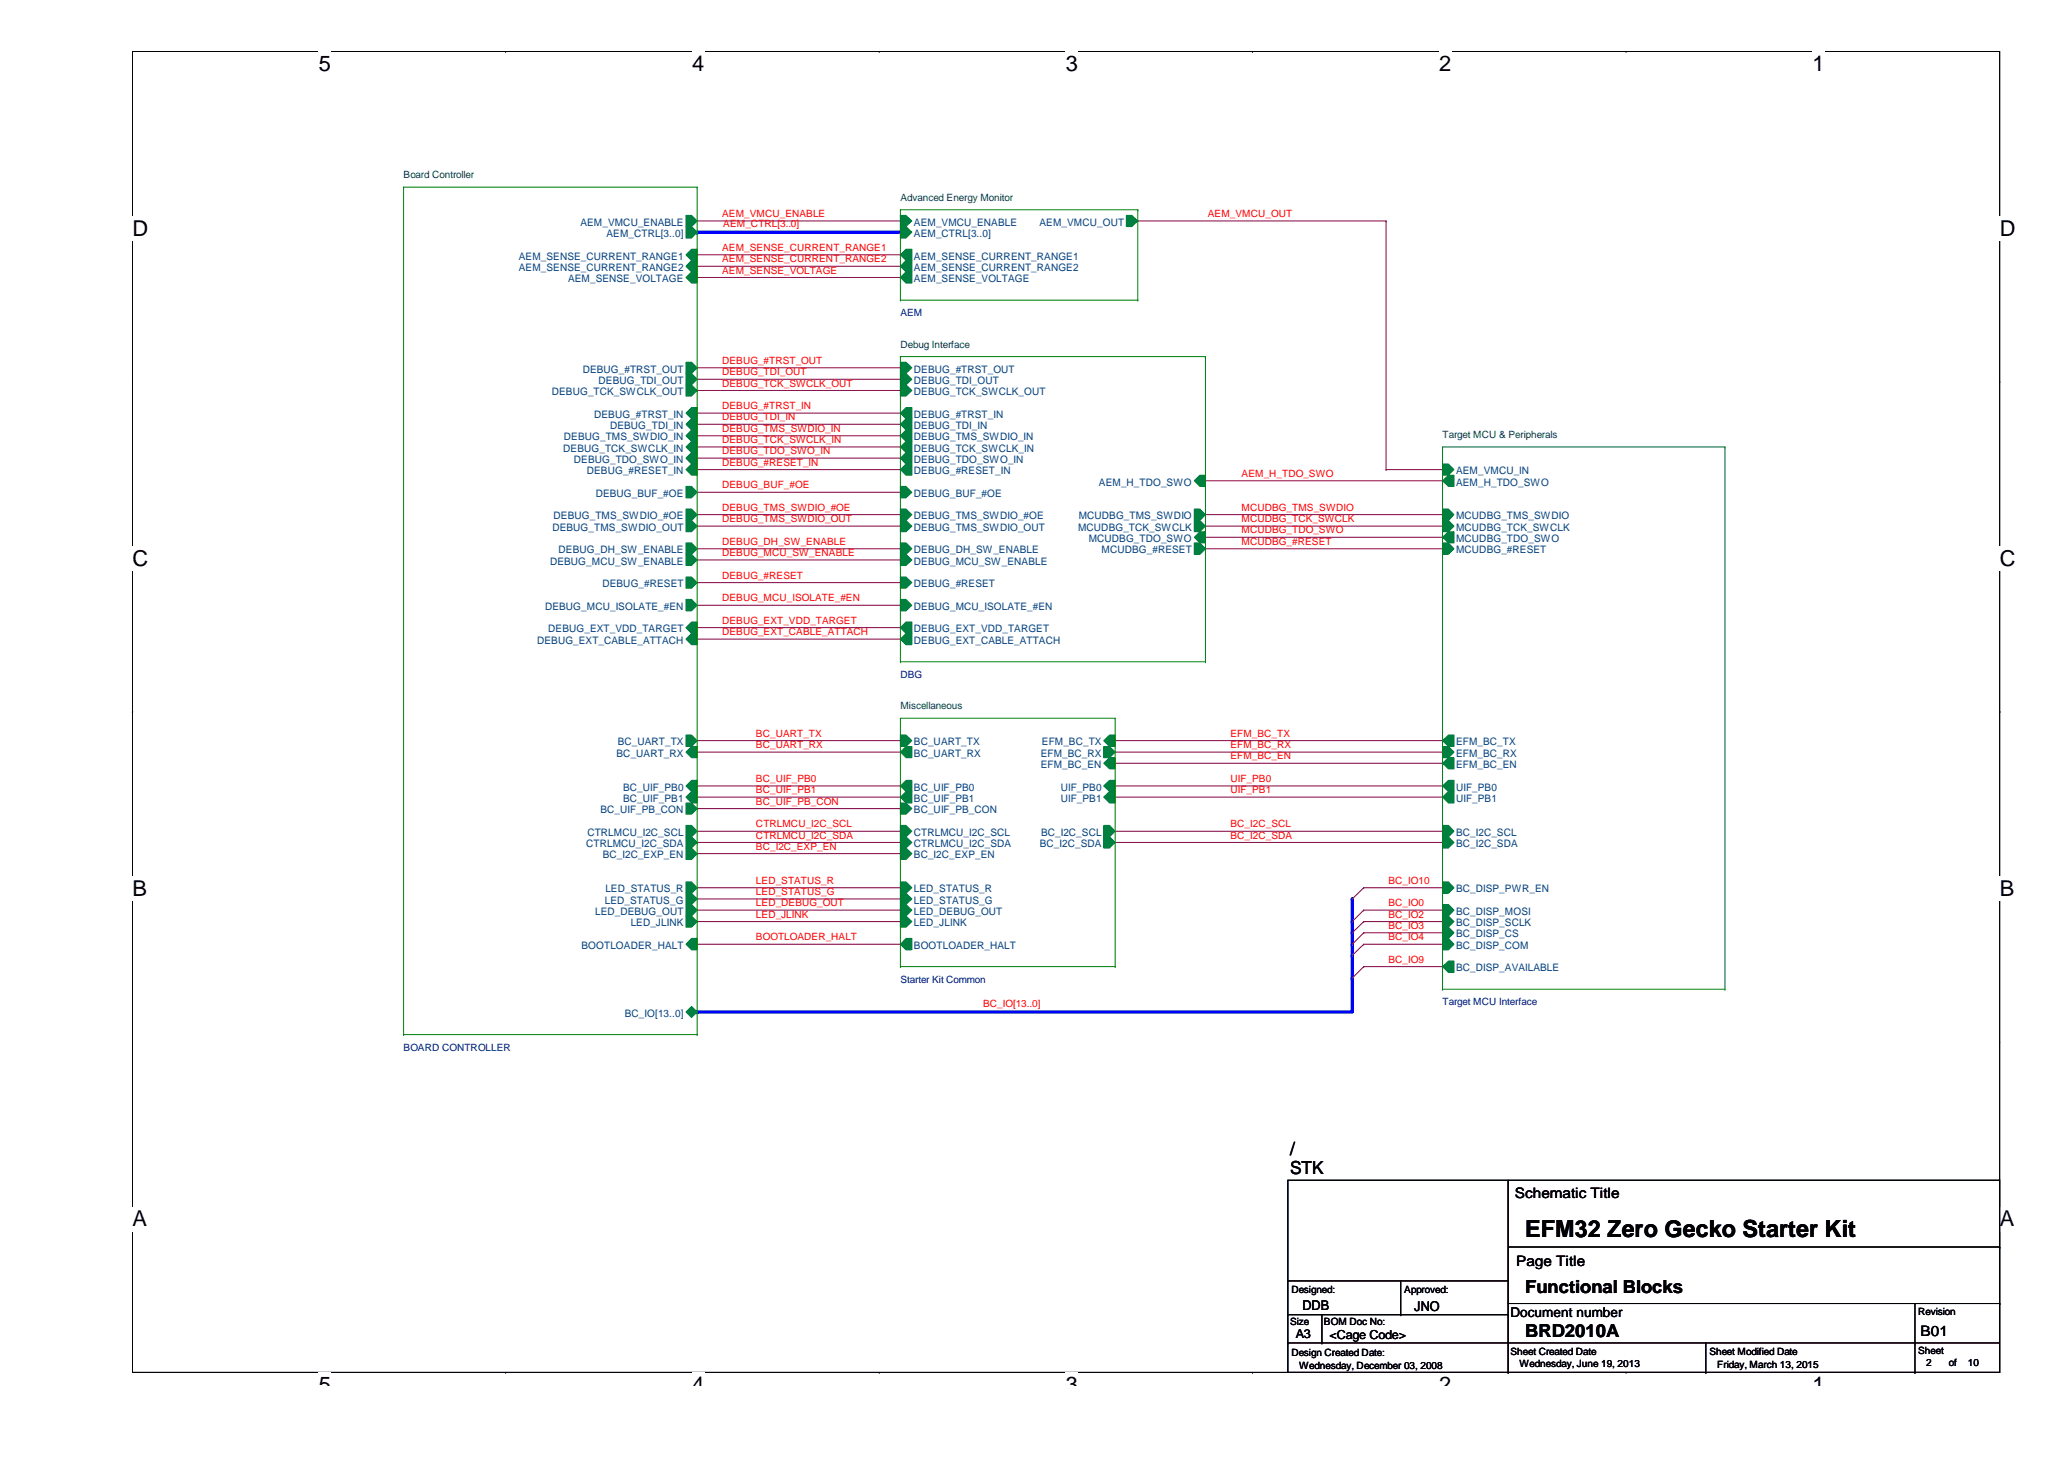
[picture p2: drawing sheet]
<svg xmlns="http://www.w3.org/2000/svg" width="297mm" height="210mm" viewBox="0 0 297 210" stroke-linecap="round" stroke-linejoin="round" font-family="sans-serif">
<path d="M19.1 7.4h268.7v190h-268.7z" fill="none" stroke="#000" stroke-width=".14"/>
<g fill="#fff">
<path d="M45.9 7.4h1.7v3.5h-1.7z"/>
<path d="M45.9 197.4h1.7v2h-1.7z"/>
</g>
<path d="M72.8 7.4h.1M72.8 197.4h.1" fill="none" stroke="#000" stroke-width=".14"/>
<g fill="#fff">
<path d="M99.6 7.4h1.7v3.5h-1.7z"/>
<path d="M99.6 197.4h1.7v2h-1.7z"/>
</g>
<path d="M126.5 7.4h.1M126.5 197.4h.1" fill="none" stroke="#000" stroke-width=".14"/>
<g fill="#fff">
<path d="M153.4 7.4h1.7v3.5h-1.7z"/>
<path d="M153.4 197.4h1.7v2h-1.7z"/>
</g>
<path d="M180.3 7.4h.1M180.3 197.4h.1" fill="none" stroke="#000" stroke-width=".14"/>
<g fill="#fff">
<path d="M207.1 7.4h1.7v3.5h-1.7z"/>
<path d="M207.1 197.4h1.7v2h-1.7z"/>
</g>
<path d="M234 7.4h.1M234 197.4h.1" fill="none" stroke="#000" stroke-width=".14"/>
<g fill="#fff">
<path d="M260.9 7.4h1.7v3.5h-1.7z"/>
<path d="M260.9 197.4h1.7v2h-1.7z"/>
<path d="M19.1 31.2h2.2v3.4h-2.2z"/>
<path d="M287.8 31.2h2.2v3.4h-2.2z"/>
<path d="M19.1 78.7h2.2v3.4h-2.2z"/>
<path d="M287.8 78.7h2.2v3.4h-2.2z"/>
</g>
<path d="M19.1 54.9h.1M287.8 54.9h.1" fill="none" stroke="#000" stroke-width=".14"/>
<g fill="#fff">
<path d="M19.1 126.2h2v3.4h-2z"/>
<path d="M287.8 126.2h2.1v3.4h-2.1z"/>
</g>
<path d="M19.1 102.4h.1M287.8 102.4h.1" fill="none" stroke="#000" stroke-width=".14"/>
<g fill="#fff">
<path d="M19.1 173.7h2v3.4h-2z"/>
<path d="M287.8 173.7h2.1v3.4h-2.1z"/>
</g>
<path d="M19.1 149.9h.1M287.8 149.9h.1" fill="none" stroke="#000" stroke-width=".14"/>
<path d="M100.3 36.7h.1M100.3 38.3h.1M100.3 39.9h.1M100.3 31.8h.1M100.3 36.7h29.3M100.3 38.3h29.3M100.3 39.9h29.3M100.3 31.8h29.3" fill="none" stroke="#800040" stroke-width=".14"/>
<path d="M100.3 33.4h29.3" fill="none" stroke="#00f" stroke-width=".47"/>
<circle cx="100.3" cy="33.4" r=".23" fill="#00f"/>
<g fill="none" stroke="#800040" stroke-width=".14">
<path d="M163.7 31.8h.1M163.7 31.8h35.8M199.5 31.8h.1M199.5 31.8v35.8M100.3 52.9h.1M100.3 54.6h.1M100.3 56.2h.1M100.3 59.4h.1M100.3 52.9h29.3M100.3 54.6h29.3M100.3 56.2h29.3M100.3 59.4h29.3"/>
<path d="M100.3 61h.1M100.3 62.7h.1M100.3 64.3h.1M100.3 65.9h.1M100.3 67.6h.1M100.3 70.8h.1M100.3 74h.1M100.3 75.7h.1M100.3 79h.1M100.3 61h29.3M100.3 62.7h29.3M100.3 64.3h29.3"/>
<path d="M100.3 65.9h29.3M100.3 67.6h29.3M100.3 70.8h29.3M100.3 74h29.3M100.3 75.7h29.3M100.3 79h29.3M173.5 69.2h.1M173.5 74h.1M173.5 75.7h.1M173.5 79h.1M173.5 77.3h.1M173.5 74h34.1"/>
<path d="M173.5 75.7h34.1M173.5 79h34.1M173.5 69.2h34.1M173.5 77.3h34.1M199.5 67.6h.1M199.5 67.6h8.1M100.3 80.6h.1M100.3 83.8h.1M100.3 87.1h.1M100.3 90.3h.1M100.3 91.9h.1M100.3 80.6h29.3"/>
<path d="M100.3 83.8h29.3M100.3 87.1h29.3M100.3 90.3h29.3M100.3 91.9h29.3"/>
</g>
<path d="M100.3 145.6h94.3" fill="none" stroke="#00f" stroke-width=".47"/>
<circle cx="100.3" cy="145.6" r=".23" fill="#00f"/>
<path d="M196.3 127.7h.1M196.3 130.9h.1M196.3 132.6h.1M196.3 134.2h.1M196.3 135.8h.1M196.3 139.1h.1M196.3 127.7h11.3M196.3 130.9h11.3M196.3 132.6h11.3M196.3 134.2h11.3M196.3 135.8h11.3M196.3 139.1h11.3" fill="none" stroke="#800040" stroke-width=".14"/>
<path d="M194.6 129.3v3.3" fill="none" stroke="#00f" stroke-width=".47"/>
<circle cx="194.6" cy="129.3" r=".23" fill="#00f"/>
<path d="M194.6 132.6v1.6" fill="none" stroke="#00f" stroke-width=".47"/>
<circle cx="194.6" cy="132.6" r=".23" fill="#00f"/>
<path d="M194.6 134.2v1.6" fill="none" stroke="#00f" stroke-width=".47"/>
<circle cx="194.6" cy="134.2" r=".23" fill="#00f"/>
<path d="M194.6 135.8v1.7" fill="none" stroke="#00f" stroke-width=".47"/>
<circle cx="194.6" cy="135.8" r=".23" fill="#00f"/>
<path d="M194.6 137.5v3.2" fill="none" stroke="#00f" stroke-width=".47"/>
<circle cx="194.6" cy="137.5" r=".23" fill="#00f"/>
<path d="M194.6 140.7v4.9" fill="none" stroke="#00f" stroke-width=".47"/>
<circle cx="194.6" cy="140.7" r=".23" fill="#00f"/>
<g fill="none" stroke="#800040" stroke-width=".14">
<path d="M100.3 106.6h.1M100.3 108.2h.1M100.3 113.1h.1M100.3 114.7h.1M100.3 116.3h.1M100.3 119.6h.1M100.3 106.6h29.3M100.3 108.2h29.3M100.3 113.1h29.3M100.3 114.7h29.3M100.3 116.3h29.3M100.3 119.6h29.3"/>
<path d="M160.5 106.6h.1M160.5 108.2h.1M160.5 109.8h.1M160.5 113.1h.1M160.5 114.7h.1M160.5 119.6h.1M160.5 106.6h47.1M160.5 108.2h47.1M160.5 113.1h47.1M160.5 114.7h47.1M160.5 119.6h47.1M160.5 109.8h47.1"/>
<path d="M100.3 121.2h.1M100.3 122.8h.1M100.3 127.7h.1M100.3 129.3h.1M100.3 130.9h.1M100.3 132.6h.1M100.3 135.8h.1M100.3 121.2h29.3M100.3 122.8h29.3M100.3 127.7h29.3M100.3 129.3h29.3M100.3 130.9h29.3"/>
<path d="M100.3 132.6h29.3M100.3 135.8h29.3M160.5 121.2h.1M160.5 121.2h47.1M194.6 129.3h.1M194.6 132.6h.1M194.6 134.2h.1M194.6 135.8h.1M194.6 137.5h.1M196.3 127.7l-1.7 1.6M196.3 130.9l-1.7 1.7M196.3 132.6l-1.7 1.6"/>
<path d="M196.3 134.2l-1.7 1.6M196.3 135.8l-1.7 1.7M196.3 139.1l-1.7 1.6M194.6 140.7h.1"/>
</g>
<g fill="none" stroke="#000" stroke-width=".14">
<path d="M185.3 169.8h102.5v27.6h-102.5zM217 179.4h70.8M217 169.8v27.6M287.8 179.4h.1M185.3 193.2h.1M185.3 193.2h102.5M185.3 189.1h31.7M185.3 184.3h31.7M190.2 193.2h.1M190.2 189.1v4.1M201.6 189.1h.1M201.6 184.3v4.8"/>
<path d="M217 193.2h.1M217 197.4h.1M217 189.1h.1M217 184.3h.1M217 187.5h70.8M245.5 197.4h.1M245.5 193.2v4.2M275.6 193.2h.1M275.6 197.4h.1M275.6 187.5v9.9M287.8 187.5h.1"/>
</g>
<path d="M158.8 113.1l.9-.8h.8v1.6h-.8z" fill-rule="evenodd" fill="#008040"/>
<path d="M158.8 113.1l.9-.8h.8v1.6h-.8z" fill="none" stroke="#008040" stroke-width=".14"/>
<path d="M158.8 114.7l.9-.8h.8v1.6h-.8z" fill-rule="evenodd" fill="#008040"/>
<path d="M158.8 114.7l.9-.8h.8v1.6h-.8z" fill="none" stroke="#008040" stroke-width=".14"/>
<path d="M158.8 106.6l.9-.9h.8v1.7h-.8z" fill-rule="evenodd" fill="#008040"/>
<path d="M158.8 106.6l.9-.9h.8v1.7h-.8z" fill="none" stroke="#008040" stroke-width=".14"/>
<path d="M158.8 107.4h.9l.8 .8-.8 .8h-.9z" fill-rule="evenodd" fill="#008040"/>
<path d="M158.8 107.4h.9l.8 .8-.8 .8h-.9z" fill="none" stroke="#008040" stroke-width=".14"/>
<path d="M158.8 109.8l.9-.8h.8v1.6h-.8z" fill-rule="evenodd" fill="#008040"/>
<path d="M158.8 109.8l.9-.8h.8v1.6h-.8z" fill="none" stroke="#008040" stroke-width=".14"/>
<path d="M158.8 120.4h.9l.8 .8-.8 .8h-.9z" fill-rule="evenodd" fill="#008040"/>
<path d="M158.8 120.4h.9l.8 .8-.8 .8h-.9z" fill="none" stroke="#008040" stroke-width=".14"/>
<path d="M158.8 118.7h.9l.8 .9-.8 .8h-.9z" fill-rule="evenodd" fill="#008040"/>
<path d="M158.8 118.7h.9l.8 .9-.8 .8h-.9z" fill="none" stroke="#008040" stroke-width=".14"/>
<path d="M129.6 105.7h.8l.8 .9-.8 .8h-.8z" fill-rule="evenodd" fill="#008040"/>
<path d="M129.6 105.7h.8l.8 .9-.8 .8h-.8z" fill="none" stroke="#008040" stroke-width=".14"/>
<path d="M129.6 113.1l.8-.8h.8v1.6h-.8z" fill-rule="evenodd" fill="#008040"/>
<path d="M129.6 113.1l.8-.8h.8v1.6h-.8z" fill="none" stroke="#008040" stroke-width=".14"/>
<path d="M129.6 126.9h.8l.8 .8-.8 .8h-.8z" fill-rule="evenodd" fill="#008040"/>
<path d="M129.6 126.9h.8l.8 .8-.8 .8h-.8z" fill="none" stroke="#008040" stroke-width=".14"/>
<path d="M129.6 120.4h.8l.8 .8-.8 .8h-.8z" fill-rule="evenodd" fill="#008040"/>
<path d="M129.6 120.4h.8l.8 .8-.8 .8h-.8z" fill="none" stroke="#008040" stroke-width=".14"/>
<path d="M129.6 114.7l.8-.8h.8v1.6h-.8z" fill-rule="evenodd" fill="#008040"/>
<path d="M129.6 114.7l.8-.8h.8v1.6h-.8z" fill="none" stroke="#008040" stroke-width=".14"/>
<path d="M129.6 108.2l.8-.8h.8v1.6h-.8z" fill-rule="evenodd" fill="#008040"/>
<path d="M129.6 108.2l.8-.8h.8v1.6h-.8z" fill="none" stroke="#008040" stroke-width=".14"/>
<path d="M129.6 131.8h.8l.8 .8-.8 .8h-.8z" fill-rule="evenodd" fill="#008040"/>
<path d="M129.6 131.8h.8l.8 .8-.8 .8h-.8z" fill="none" stroke="#008040" stroke-width=".14"/>
<path d="M129.6 128.5h.8l.8 .8-.8 .8h-.8z" fill-rule="evenodd" fill="#008040"/>
<path d="M129.6 128.5h.8l.8 .8-.8 .8h-.8z" fill="none" stroke="#008040" stroke-width=".14"/>
<path d="M130.4 135h.8v1.7h-.8l-.8-.9z" fill-rule="evenodd" fill="#008040"/>
<path d="M130.4 135h.8v1.7h-.8l-.8-.9z" fill="none" stroke="#008040" stroke-width=".14"/>
<path d="M129.6 130.1h.8l.8 .8-.8 .9h-.8z" fill-rule="evenodd" fill="#008040"/>
<path d="M129.6 130.1h.8l.8 .8-.8 .9h-.8z" fill="none" stroke="#008040" stroke-width=".14"/>
<path d="M129.6 115.5h.8l.8 .8-.8 .8h-.8z" fill-rule="evenodd" fill="#008040"/>
<path d="M129.6 115.5h.8l.8 .8-.8 .8h-.8z" fill="none" stroke="#008040" stroke-width=".14"/>
<path d="M129.6 122h.8l.8 .8-.8 .9h-.8z" fill-rule="evenodd" fill="#008040"/>
<path d="M129.6 122h.8l.8 .8-.8 .9h-.8z" fill="none" stroke="#008040" stroke-width=".14"/>
<path d="M129.6 118.7h.8l.8 .9-.8 .8h-.8z" fill-rule="evenodd" fill="#008040"/>
<path d="M129.6 118.7h.8l.8 .9-.8 .8h-.8z" fill="none" stroke="#008040" stroke-width=".14"/>
<path d="M129.6 103.3h.1M129.6 103.3h30.9M129.6 103.3v35.8M160.5 103.3h.1M160.5 103.3v35.8M129.6 139.1h.1M129.6 139.1h30.9M160.5 139.1h.1" fill="none" stroke="#008000" stroke-width=".14"/>
<path d="M207.6 66.8h.8l.9 .8-.9 .8h-.8z" fill-rule="evenodd" fill="#008040"/>
<path d="M207.6 66.8h.8l.9 .8-.9 .8h-.8z" fill="none" stroke="#008040" stroke-width=".14"/>
<path d="M207.6 135h.8l.9 .8-.9 .9h-.8z" fill-rule="evenodd" fill="#008040"/>
<path d="M207.6 135h.8l.9 .8-.9 .9h-.8z" fill="none" stroke="#008040" stroke-width=".14"/>
<path d="M207.6 106.6l.8-.9h.9v1.7h-.9z" fill-rule="evenodd" fill="#008040"/>
<path d="M207.6 106.6l.8-.9h.9v1.7h-.9z" fill="none" stroke="#008040" stroke-width=".14"/>
<path d="M207.6 131.8h.8l.9 .8-.9 .8h-.8z" fill-rule="evenodd" fill="#008040"/>
<path d="M207.6 131.8h.8l.9 .8-.9 .8h-.8z" fill="none" stroke="#008040" stroke-width=".14"/>
<path d="M207.6 69.2l.8-.8h.9v1.6h-.9z" fill-rule="evenodd" fill="#008040"/>
<path d="M207.6 69.2l.8-.8h.9v1.6h-.9z" fill="none" stroke="#008040" stroke-width=".14"/>
<path d="M207.6 78.1h.8l.9 .9-.9 .8h-.8z" fill-rule="evenodd" fill="#008040"/>
<path d="M207.6 78.1h.8l.9 .9-.9 .8h-.8z" fill="none" stroke="#008040" stroke-width=".14"/>
<path d="M207.6 107.4h.8l.9 .8-.9 .8h-.8z" fill-rule="evenodd" fill="#008040"/>
<path d="M207.6 107.4h.8l.9 .8-.9 .8h-.8z" fill="none" stroke="#008040" stroke-width=".14"/>
<path d="M207.6 109.8l.8-.8h.9v1.6h-.9z" fill-rule="evenodd" fill="#008040"/>
<path d="M207.6 109.8l.8-.8h.9v1.6h-.9z" fill="none" stroke="#008040" stroke-width=".14"/>
<path d="M207.6 130.1h.8l.9 .8-.9 .9h-.8z" fill-rule="evenodd" fill="#008040"/>
<path d="M207.6 130.1h.8l.9 .8-.9 .9h-.8z" fill="none" stroke="#008040" stroke-width=".14"/>
<path d="M207.6 133.4h.8l.9 .8-.9 .8h-.8z" fill-rule="evenodd" fill="#008040"/>
<path d="M207.6 133.4h.8l.9 .8-.9 .8h-.8z" fill="none" stroke="#008040" stroke-width=".14"/>
<path d="M207.6 74.9h.8l.9 .8-.9 .8h-.8z" fill-rule="evenodd" fill="#008040"/>
<path d="M207.6 74.9h.8l.9 .8-.9 .8h-.8z" fill="none" stroke="#008040" stroke-width=".14"/>
<path d="M207.6 126.9h.8l.9 .8-.9 .8h-.8z" fill-rule="evenodd" fill="#008040"/>
<path d="M207.6 126.9h.8l.9 .8-.9 .8h-.8z" fill="none" stroke="#008040" stroke-width=".14"/>
<path d="M207.6 118.7h.8l.9 .9-.9 .8h-.8z" fill-rule="evenodd" fill="#008040"/>
<path d="M207.6 118.7h.8l.9 .9-.9 .8h-.8z" fill="none" stroke="#008040" stroke-width=".14"/>
<path d="M207.6 120.4h.8l.9 .8-.9 .8h-.8z" fill-rule="evenodd" fill="#008040"/>
<path d="M207.6 120.4h.8l.9 .8-.9 .8h-.8z" fill="none" stroke="#008040" stroke-width=".14"/>
<path d="M207.6 73.2h.8l.9 .8-.9 .9h-.8z" fill-rule="evenodd" fill="#008040"/>
<path d="M207.6 73.2h.8l.9 .8-.9 .9h-.8z" fill="none" stroke="#008040" stroke-width=".14"/>
<path d="M207.6 139.1l.8-.8h.9v1.6h-.9z" fill-rule="evenodd" fill="#008040"/>
<path d="M207.6 139.1l.8-.8h.9v1.6h-.9z" fill="none" stroke="#008040" stroke-width=".14"/>
<path d="M207.6 77.3l.8-.8h.9v1.6h-.9z" fill-rule="evenodd" fill="#008040"/>
<path d="M207.6 77.3l.8-.8h.9v1.6h-.9z" fill="none" stroke="#008040" stroke-width=".14"/>
<path d="M207.6 113.1l.8-.8h.9v1.6h-.9z" fill-rule="evenodd" fill="#008040"/>
<path d="M207.6 113.1l.8-.8h.9v1.6h-.9z" fill="none" stroke="#008040" stroke-width=".14"/>
<path d="M207.6 114.7l.8-.8h.9v1.6h-.9z" fill-rule="evenodd" fill="#008040"/>
<path d="M207.6 114.7l.8-.8h.9v1.6h-.9z" fill="none" stroke="#008040" stroke-width=".14"/>
<path d="M207.6 64.3h.1M207.6 64.3h40.6M207.6 64.3v78M248.2 64.3h.1M248.2 64.3v78M207.6 142.3h.1M207.6 142.3h40.6M248.2 142.3h.1" fill="none" stroke="#008000" stroke-width=".14"/>
<path d="M162.1 31h.8l.8 .8-.8 .8h-.8z" fill-rule="evenodd" fill="#008040"/>
<path d="M162.1 31h.8l.8 .8-.8 .8h-.8z" fill="none" stroke="#008040" stroke-width=".14"/>
<path d="M130.4 37.5h.8v1.6h-.8l-.8-.8z" fill-rule="evenodd" fill="#008040"/>
<path d="M130.4 37.5h.8v1.6h-.8l-.8-.8z" fill="none" stroke="#008040" stroke-width=".14"/>
<path d="M129.6 36.7l.8-.8h.8v1.6h-.8z" fill-rule="evenodd" fill="#008040"/>
<path d="M129.6 36.7l.8-.8h.8v1.6h-.8z" fill="none" stroke="#008040" stroke-width=".14"/>
<path d="M129.6 39.9l.8-.8h.8v1.6h-.8z" fill-rule="evenodd" fill="#008040"/>
<path d="M129.6 39.9l.8-.8h.8v1.6h-.8z" fill="none" stroke="#008040" stroke-width=".14"/>
<path d="M129.6 31h.8l.8 .8-.8 .8h-.8z" fill-rule="evenodd" fill="#008040"/>
<path d="M129.6 31h.8l.8 .8-.8 .8h-.8z" fill="none" stroke="#008040" stroke-width=".14"/>
<path d="M129.6 32.6h.8l.8 .8-.8 .8h-.8z" fill-rule="evenodd" fill="#008040"/>
<path d="M129.6 32.6h.8l.8 .8-.8 .8h-.8z" fill="none" stroke="#008040" stroke-width=".14"/>
<path d="M129.6 30.2h.1M129.6 30.2h34.1M129.6 30.2v13M163.7 30.2h.1M163.7 30.2v13M129.6 43.2h.1M129.6 43.2h34.1M163.7 43.2h.1" fill="none" stroke="#008000" stroke-width=".14"/>
<path d="M98.7 52.1h.8l.8 .8-.8 .8h-.8z" fill-rule="evenodd" fill="#008040"/>
<path d="M98.7 52.1h.8l.8 .8-.8 .8h-.8z" fill="none" stroke="#008040" stroke-width=".14"/>
<path d="M98.7 53.7h.8l.8 .9-.8 .8h-.8z" fill-rule="evenodd" fill="#008040"/>
<path d="M98.7 53.7h.8l.8 .9-.8 .8h-.8z" fill="none" stroke="#008040" stroke-width=".14"/>
<path d="M98.7 74.9h.8l.8 .8-.8 .8h-.8z" fill-rule="evenodd" fill="#008040"/>
<path d="M98.7 74.9h.8l.8 .8-.8 .8h-.8z" fill="none" stroke="#008040" stroke-width=".14"/>
<path d="M98.7 55.4h.8l.8 .8-.8 .8h-.8z" fill-rule="evenodd" fill="#008040"/>
<path d="M98.7 55.4h.8l.8 .8-.8 .8h-.8z" fill="none" stroke="#008040" stroke-width=".14"/>
<path d="M98.7 59.4l.8-.8h.8v1.6h-.8z" fill-rule="evenodd" fill="#008040"/>
<path d="M98.7 59.4l.8-.8h.8v1.6h-.8z" fill="none" stroke="#008040" stroke-width=".14"/>
<path d="M98.7 61l.8-.8h.8v1.6h-.8z" fill-rule="evenodd" fill="#008040"/>
<path d="M98.7 61l.8-.8h.8v1.6h-.8z" fill="none" stroke="#008040" stroke-width=".14"/>
<path d="M99.5 61.8h.8v1.7h-.8l-.8-.8z" fill-rule="evenodd" fill="#008040"/>
<path d="M99.5 61.8h.8v1.7h-.8l-.8-.8z" fill="none" stroke="#008040" stroke-width=".14"/>
<path d="M98.7 64.3l.8-.8h.8v1.6h-.8z" fill-rule="evenodd" fill="#008040"/>
<path d="M98.7 64.3l.8-.8h.8v1.6h-.8z" fill="none" stroke="#008040" stroke-width=".14"/>
<path d="M98.7 67.6l.8-.8h.8v1.6h-.8z" fill-rule="evenodd" fill="#008040"/>
<path d="M98.7 67.6l.8-.8h.8v1.6h-.8z" fill="none" stroke="#008040" stroke-width=".14"/>
<path d="M98.7 65.9l.8-.8h.8v1.7h-.8z" fill-rule="evenodd" fill="#008040"/>
<path d="M98.7 65.9l.8-.8h.8v1.7h-.8z" fill="none" stroke="#008040" stroke-width=".14"/>
<path d="M98.7 90.3l.8-.8h.8v1.6h-.8z" fill-rule="evenodd" fill="#008040"/>
<path d="M98.7 90.3l.8-.8h.8v1.6h-.8z" fill="none" stroke="#008040" stroke-width=".14"/>
<path d="M98.7 91.9l.8-.8h.8v1.7h-.8z" fill-rule="evenodd" fill="#008040"/>
<path d="M98.7 91.9l.8-.8h.8v1.7h-.8z" fill="none" stroke="#008040" stroke-width=".14"/>
<path d="M98.7 31h.8l.8 .8-.8 .8h-.8z" fill-rule="evenodd" fill="#008040"/>
<path d="M98.7 31h.8l.8 .8-.8 .8h-.8z" fill="none" stroke="#008040" stroke-width=".14"/>
<path d="M98.7 83h.8l.8 .8-.8 .8h-.8z" fill-rule="evenodd" fill="#008040"/>
<path d="M98.7 83h.8l.8 .8-.8 .8h-.8z" fill="none" stroke="#008040" stroke-width=".14"/>
<path d="M98.7 78.1h.8l.8 .9-.8 .8h-.8z" fill-rule="evenodd" fill="#008040"/>
<path d="M98.7 78.1h.8l.8 .9-.8 .8h-.8z" fill="none" stroke="#008040" stroke-width=".14"/>
<path d="M98.7 79.8h.8l.8 .8-.8 .8h-.8z" fill-rule="evenodd" fill="#008040"/>
<path d="M98.7 79.8h.8l.8 .8-.8 .8h-.8z" fill="none" stroke="#008040" stroke-width=".14"/>
<path d="M98.7 32.6h.8l.8 .8-.8 .8h-.8z" fill-rule="evenodd" fill="#008040"/>
<path d="M98.7 32.6h.8l.8 .8-.8 .8h-.8z" fill="none" stroke="#008040" stroke-width=".14"/>
<path d="M98.7 86.2h.8l.8 .9-.8 .8h-.8z" fill-rule="evenodd" fill="#008040"/>
<path d="M98.7 86.2h.8l.8 .9-.8 .8h-.8z" fill="none" stroke="#008040" stroke-width=".14"/>
<path d="M98.7 39.9l.8-.8h.8v1.6h-.8z" fill-rule="evenodd" fill="#008040"/>
<path d="M98.7 39.9l.8-.8h.8v1.6h-.8z" fill="none" stroke="#008040" stroke-width=".14"/>
<path d="M98.7 36.7l.8-.8h.8v1.6h-.8z" fill-rule="evenodd" fill="#008040"/>
<path d="M98.7 36.7l.8-.8h.8v1.6h-.8z" fill="none" stroke="#008040" stroke-width=".14"/>
<path d="M99.5 37.5h.8v1.6h-.8l-.8-.8z" fill-rule="evenodd" fill="#008040"/>
<path d="M99.5 37.5h.8v1.6h-.8l-.8-.8z" fill="none" stroke="#008040" stroke-width=".14"/>
<path d="M98.7 108.2l.8-.8h.8v1.6h-.8z" fill-rule="evenodd" fill="#008040"/>
<path d="M98.7 108.2l.8-.8h.8v1.6h-.8z" fill="none" stroke="#008040" stroke-width=".14"/>
<path d="M98.7 105.7h.8l.8 .9-.8 .8h-.8z" fill-rule="evenodd" fill="#008040"/>
<path d="M98.7 105.7h.8l.8 .9-.8 .8h-.8z" fill="none" stroke="#008040" stroke-width=".14"/>
<path d="M98.7 113.1l.8-.8h.8v1.6h-.8z" fill-rule="evenodd" fill="#008040"/>
<path d="M98.7 113.1l.8-.8h.8v1.6h-.8z" fill="none" stroke="#008040" stroke-width=".14"/>
<path d="M98.7 114.7l.8-.8h.8v1.6h-.8z" fill-rule="evenodd" fill="#008040"/>
<path d="M98.7 114.7l.8-.8h.8v1.6h-.8z" fill="none" stroke="#008040" stroke-width=".14"/>
<path d="M98.7 115.5h.8l.8 .8-.8 .8h-.8z" fill-rule="evenodd" fill="#008040"/>
<path d="M98.7 115.5h.8l.8 .8-.8 .8h-.8z" fill="none" stroke="#008040" stroke-width=".14"/>
<path d="M98.7 70h.8l.8 .8-.8 .8h-.8z" fill-rule="evenodd" fill="#008040"/>
<path d="M98.7 70h.8l.8 .8-.8 .8h-.8z" fill="none" stroke="#008040" stroke-width=".14"/>
<path d="M98.7 73.2h.8l.8 .8-.8 .9h-.8z" fill-rule="evenodd" fill="#008040"/>
<path d="M98.7 73.2h.8l.8 .8-.8 .9h-.8z" fill="none" stroke="#008040" stroke-width=".14"/>
<path d="M99.5 135h.8v1.7h-.8l-.8-.9z" fill-rule="evenodd" fill="#008040"/>
<path d="M99.5 135h.8v1.7h-.8l-.8-.9z" fill="none" stroke="#008040" stroke-width=".14"/>
<path d="M98.7 126.9h.8l.8 .8-.8 .8h-.8z" fill-rule="evenodd" fill="#008040"/>
<path d="M98.7 126.9h.8l.8 .8-.8 .8h-.8z" fill="none" stroke="#008040" stroke-width=".14"/>
<path d="M98.7 128.5h.8l.8 .8-.8 .8h-.8z" fill-rule="evenodd" fill="#008040"/>
<path d="M98.7 128.5h.8l.8 .8-.8 .8h-.8z" fill="none" stroke="#008040" stroke-width=".14"/>
<path d="M98.7 130.1h.8l.8 .8-.8 .9h-.8z" fill-rule="evenodd" fill="#008040"/>
<path d="M98.7 130.1h.8l.8 .8-.8 .9h-.8z" fill="none" stroke="#008040" stroke-width=".14"/>
<path d="M98.7 131.8h.8l.8 .8-.8 .8h-.8z" fill-rule="evenodd" fill="#008040"/>
<path d="M98.7 131.8h.8l.8 .8-.8 .8h-.8z" fill="none" stroke="#008040" stroke-width=".14"/>
<path d="M98.7 145.6l.8-.8 .8 .8-.8 .8z" fill="#008040"/>
<path d="M98.7 145.6l.8-.8 .8 .8-.8 .8z" fill="none" stroke="#008040" stroke-width=".14"/>
<path d="M98.7 122h.8l.8 .8-.8 .9h-.8z" fill-rule="evenodd" fill="#008040"/>
<path d="M98.7 122h.8l.8 .8-.8 .9h-.8z" fill="none" stroke="#008040" stroke-width=".14"/>
<path d="M98.7 120.4h.8l.8 .8-.8 .8h-.8z" fill-rule="evenodd" fill="#008040"/>
<path d="M98.7 120.4h.8l.8 .8-.8 .8h-.8z" fill="none" stroke="#008040" stroke-width=".14"/>
<path d="M98.7 118.7h.8l.8 .9-.8 .8h-.8z" fill-rule="evenodd" fill="#008040"/>
<path d="M98.7 118.7h.8l.8 .9-.8 .8h-.8z" fill="none" stroke="#008040" stroke-width=".14"/>
<path d="M58.1 26.9h.1M58.1 26.9h42.2M58.1 26.9v121.9M100.3 26.9h.1M100.3 26.9v121.9M58.1 148.8h.1M58.1 148.8h42.2M100.3 148.8h.1" fill="none" stroke="#008000" stroke-width=".14"/>
<path d="M171.9 73.2h.8l.8 .8-.8 .9h-.8z" fill-rule="evenodd" fill="#008040"/>
<path d="M171.9 73.2h.8l.8 .8-.8 .9h-.8z" fill="none" stroke="#008040" stroke-width=".14"/>
<path d="M171.9 74.9h.8l.8 .8-.8 .8h-.8z" fill-rule="evenodd" fill="#008040"/>
<path d="M171.9 74.9h.8l.8 .8-.8 .8h-.8z" fill="none" stroke="#008040" stroke-width=".14"/>
<path d="M171.9 78.1h.8l.8 .9-.8 .8h-.8z" fill-rule="evenodd" fill="#008040"/>
<path d="M171.9 78.1h.8l.8 .9-.8 .8h-.8z" fill="none" stroke="#008040" stroke-width=".14"/>
<path d="M172.7 76.5h.8v1.6h-.8l-.8-.8z" fill-rule="evenodd" fill="#008040"/>
<path d="M172.7 76.5h.8v1.6h-.8l-.8-.8z" fill="none" stroke="#008040" stroke-width=".14"/>
<path d="M172.7 68.4h.8v1.6h-.8l-.8-.8z" fill-rule="evenodd" fill="#008040"/>
<path d="M172.7 68.4h.8v1.6h-.8l-.8-.8z" fill="none" stroke="#008040" stroke-width=".14"/>
<path d="M129.6 90.3l.8-.8h.8v1.6h-.8z" fill-rule="evenodd" fill="#008040"/>
<path d="M129.6 90.3l.8-.8h.8v1.6h-.8z" fill="none" stroke="#008040" stroke-width=".14"/>
<path d="M129.6 52.1h.8l.8 .8-.8 .8h-.8z" fill-rule="evenodd" fill="#008040"/>
<path d="M129.6 52.1h.8l.8 .8-.8 .8h-.8z" fill="none" stroke="#008040" stroke-width=".14"/>
<path d="M129.6 53.7h.8l.8 .9-.8 .8h-.8z" fill-rule="evenodd" fill="#008040"/>
<path d="M129.6 53.7h.8l.8 .9-.8 .8h-.8z" fill="none" stroke="#008040" stroke-width=".14"/>
<path d="M129.6 55.4h.8l.8 .8-.8 .8h-.8z" fill-rule="evenodd" fill="#008040"/>
<path d="M129.6 55.4h.8l.8 .8-.8 .8h-.8z" fill="none" stroke="#008040" stroke-width=".14"/>
<path d="M129.6 59.4l.8-.8h.8v1.6h-.8z" fill-rule="evenodd" fill="#008040"/>
<path d="M129.6 59.4l.8-.8h.8v1.6h-.8z" fill="none" stroke="#008040" stroke-width=".14"/>
<path d="M129.6 61l.8-.8h.8v1.6h-.8z" fill-rule="evenodd" fill="#008040"/>
<path d="M129.6 61l.8-.8h.8v1.6h-.8z" fill="none" stroke="#008040" stroke-width=".14"/>
<path d="M130.4 61.8h.8v1.7h-.8l-.8-.8z" fill-rule="evenodd" fill="#008040"/>
<path d="M130.4 61.8h.8v1.7h-.8l-.8-.8z" fill="none" stroke="#008040" stroke-width=".14"/>
<path d="M129.6 64.3l.8-.8h.8v1.6h-.8z" fill-rule="evenodd" fill="#008040"/>
<path d="M129.6 64.3l.8-.8h.8v1.6h-.8z" fill="none" stroke="#008040" stroke-width=".14"/>
<path d="M129.6 65.9l.8-.8h.8v1.7h-.8z" fill-rule="evenodd" fill="#008040"/>
<path d="M129.6 65.9l.8-.8h.8v1.7h-.8z" fill="none" stroke="#008040" stroke-width=".14"/>
<path d="M129.6 67.6l.8-.8h.8v1.6h-.8z" fill-rule="evenodd" fill="#008040"/>
<path d="M129.6 67.6l.8-.8h.8v1.6h-.8z" fill="none" stroke="#008040" stroke-width=".14"/>
<path d="M129.6 70h.8l.8 .8-.8 .8h-.8z" fill-rule="evenodd" fill="#008040"/>
<path d="M129.6 70h.8l.8 .8-.8 .8h-.8z" fill="none" stroke="#008040" stroke-width=".14"/>
<path d="M129.6 73.2h.8l.8 .8-.8 .9h-.8z" fill-rule="evenodd" fill="#008040"/>
<path d="M129.6 73.2h.8l.8 .8-.8 .9h-.8z" fill="none" stroke="#008040" stroke-width=".14"/>
<path d="M129.6 74.9h.8l.8 .8-.8 .8h-.8z" fill-rule="evenodd" fill="#008040"/>
<path d="M129.6 74.9h.8l.8 .8-.8 .8h-.8z" fill="none" stroke="#008040" stroke-width=".14"/>
<path d="M129.6 78.1h.8l.8 .9-.8 .8h-.8z" fill-rule="evenodd" fill="#008040"/>
<path d="M129.6 78.1h.8l.8 .9-.8 .8h-.8z" fill="none" stroke="#008040" stroke-width=".14"/>
<path d="M129.6 79.8h.8l.8 .8-.8 .8h-.8z" fill-rule="evenodd" fill="#008040"/>
<path d="M129.6 79.8h.8l.8 .8-.8 .8h-.8z" fill="none" stroke="#008040" stroke-width=".14"/>
<path d="M129.6 86.2h.8l.8 .9-.8 .8h-.8z" fill-rule="evenodd" fill="#008040"/>
<path d="M129.6 86.2h.8l.8 .9-.8 .8h-.8z" fill="none" stroke="#008040" stroke-width=".14"/>
<path d="M129.6 83h.8l.8 .8-.8 .8h-.8z" fill-rule="evenodd" fill="#008040"/>
<path d="M129.6 83h.8l.8 .8-.8 .8h-.8z" fill="none" stroke="#008040" stroke-width=".14"/>
<path d="M129.6 91.9l.8-.8h.8v1.7h-.8z" fill-rule="evenodd" fill="#008040"/>
<path d="M129.6 91.9l.8-.8h.8v1.7h-.8z" fill="none" stroke="#008040" stroke-width=".14"/>
<path d="M129.6 51.3h.1M129.6 51.3h43.9M129.6 51.3v43.9M173.5 51.3h.1M173.5 51.3v43.9M129.6 95.2h.1M129.6 95.2h43.9M173.5 95.2h.1" fill="none" stroke="#008000" stroke-width=".14"/>
<text font-size="3.4" x="219.5" y="178">EFM32 Zero Gecko Starter Kit</text>
<g font-size="3.1">
<text x="45.9" y="10.2">5</text>
<text x="99.6" y="10.2">4</text>
<text x="153.4" y="10.2">3</text>
<text x="207.1" y="10.2">2</text>
<text x="260.9" y="10.2">1</text>
<text x="19" y="34">D</text>
<text x="287.8" y="34">D</text>
<text x="19" y="81.4">C</text>
<text x="287.8" y="81.4">C</text>
<text x="19" y="128.9">B</text>
<text x="287.8" y="128.9">B</text>
<text x="19" y="176.4">A</text>
<text x="287.8" y="176.4">A</text>
<text x="45.9" y="200.2">5</text>
<text x="99.6" y="200.2">4</text>
<text x="153.4" y="200.2">3</text>
<text x="207.1" y="200.2">2</text>
<text x="260.9" y="200.2">1</text>
</g>
<g font-size="2.6">
<text x="185.7" y="166.1">/</text>
<text x="185.7" y="168.9">STK</text>
<text x="219.5" y="186.1">Functional Blocks</text>
<text x="219.5" y="192.4">BRD2010A</text>
</g>
<g font-size="2.1">
<text x="218" y="172.4">Schematic Title</text>
<text x="218.2" y="182.1">Page Title</text>
<text x="276.4" y="192.2">B01</text>
</g>
<g font-size="1.9">
<text x="187.5" y="188.5">DDB</text>
<text x="203.5" y="188.6">JNO</text>
<text x="217.4" y="189.5">Document number</text>
</g>
<g font-size="1.8">
<text x="186.5" y="192.5">A3</text>
<text x="191.3" y="192.7">&lt;Cage Code&gt;</text>
</g>
<g font-size="1.5" fill="#004080">
<text x="83.5" y="32.5">AEM_VMCU_ENABLE</text>
<text x="87.3" y="34.1">AEM_CTRL[3..0]</text>
<text x="131.5" y="32.5">AEM_VMCU_ENABLE</text>
<text x="131.5" y="34.1">AEM_CTRL[3..0]</text>
<text x="149.6" y="32.5">AEM_VMCU_OUT</text>
<text x="74.7" y="37.3">AEM_SENSE_CURRENT_RANGE1</text>
<text x="74.7" y="39">AEM_SENSE_CURRENT_RANGE2</text>
<text x="81.7" y="40.6">AEM_SENSE_VOLTAGE</text>
<text x="131.5" y="39">AEM_SENSE_CURRENT_RANGE2</text>
<text x="131.5" y="37.3">AEM_SENSE_CURRENT_RANGE1</text>
<text x="131.5" y="40.6">AEM_SENSE_VOLTAGE</text>
<text x="83.9" y="53.6">DEBUG_#TRST_OUT</text>
<text x="131.5" y="53.6">DEBUG_#TRST_OUT</text>
<text x="79.4" y="56.9">DEBUG_TCK_SWCLK_OUT</text>
<text x="86.1" y="55.2">DEBUG_TDI_OUT</text>
<text x="131.5" y="55.2">DEBUG_TDI_OUT</text>
<text x="131.5" y="56.9">DEBUG_TCK_SWCLK_OUT</text>
<text x="81.1" y="65">DEBUG_TCK_SWCLK_IN</text>
<text x="81.2" y="63.4">DEBUG_TMS_SWDIO_IN</text>
<text x="85.5" y="60.1">DEBUG_#TRST_IN</text>
<text x="87.8" y="61.7">DEBUG_TDI_IN</text>
<text x="131.5" y="60.1">DEBUG_#TRST_IN</text>
<text x="131.5" y="61.7">DEBUG_TDI_IN</text>
<text x="131.5" y="63.4">DEBUG_TMS_SWDIO_IN</text>
<text x="131.5" y="65">DEBUG_TCK_SWCLK_IN</text>
<text x="82.6" y="66.6">DEBUG_TDO_SWO_IN</text>
<text x="84.5" y="68.2">DEBUG_#RESET_IN</text>
<text x="85.7" y="71.5">DEBUG_BUF_#OE</text>
<text x="131.5" y="66.6">DEBUG_TDO_SWO_IN</text>
<text x="131.5" y="68.2">DEBUG_#RESET_IN</text>
<text x="131.5" y="71.5">DEBUG_BUF_#OE</text>
<text x="158.2" y="69.8">AEM_H_TDO_SWO</text>
<text x="209.5" y="68.2">AEM_VMCU_IN</text>
<text x="209.5" y="69.8">AEM_H_TDO_SWO</text>
<text x="79.5" y="76.4">DEBUG_TMS_SWDIO_OUT</text>
<text x="79.7" y="74.7">DEBUG_TMS_SWDIO_#OE</text>
<text x="131.5" y="74.7">DEBUG_TMS_SWDIO_#OE</text>
<text x="131.5" y="76.4">DEBUG_TMS_SWDIO_OUT</text>
<text x="155.2" y="76.4">MCUDBG_TCK_SWCLK</text>
<text x="155.2" y="74.7">MCUDBG_TMS_SWDIO</text>
<text x="156.7" y="78">MCUDBG_TDO_SWO</text>
<text x="209.5" y="76.4">MCUDBG_TCK_SWCLK</text>
<text x="209.5" y="74.7">MCUDBG_TMS_SWDIO</text>
<text x="209.5" y="78">MCUDBG_TDO_SWO</text>
<text x="79.2" y="81.2">DEBUG_MCU_SW_ENABLE</text>
<text x="80.4" y="79.6">DEBUG_DH_SW_ENABLE</text>
<text x="131.5" y="79.6">DEBUG_DH_SW_ENABLE</text>
<text x="131.5" y="81.2">DEBUG_MCU_SW_ENABLE</text>
<text x="158.5" y="79.6">MCUDBG_#RESET</text>
<text x="209.5" y="79.6">MCUDBG_#RESET</text>
<text x="78.4" y="87.8">DEBUG_MCU_ISOLATE_#EN</text>
<text x="86.7" y="84.5">DEBUG_#RESET</text>
<text x="131.5" y="87.8">DEBUG_MCU_ISOLATE_#EN</text>
<text x="131.5" y="84.5">DEBUG_#RESET</text>
<text x="77.3" y="92.6">DEBUG_EXT_CABLE_ATTACH</text>
<text x="78.9" y="91">DEBUG_EXT_VDD_TARGET</text>
<text x="131.5" y="91">DEBUG_EXT_VDD_TARGET</text>
<text x="131.5" y="92.6">DEBUG_EXT_CABLE_ATTACH</text>
<text x="88.9" y="107.2">BC_UART_TX</text>
<text x="131.5" y="107.2">BC_UART_TX</text>
<text x="149.9" y="107.2">EFM_BC_TX</text>
<text x="209.5" y="107.2">EFM_BC_TX</text>
<text x="88.7" y="108.9">BC_UART_RX</text>
<text x="89.7" y="113.7">BC_UIF_PB0</text>
<text x="131.5" y="113.7">BC_UIF_PB0</text>
<text x="131.5" y="108.9">BC_UART_RX</text>
<text x="149.8" y="108.9">EFM_BC_RX</text>
<text x="149.8" y="110.5">EFM_BC_EN</text>
<text x="152.7" y="113.7">UIF_PB0</text>
<text x="209.5" y="108.9">EFM_BC_RX</text>
<text x="209.5" y="110.5">EFM_BC_EN</text>
<text x="209.5" y="113.7">UIF_PB0</text>
<text x="86.4" y="117">BC_UIF_PB_CON</text>
<text x="89.7" y="115.4">BC_UIF_PB1</text>
<text x="131.5" y="115.4">BC_UIF_PB1</text>
<text x="131.5" y="117">BC_UIF_PB_CON</text>
<text x="152.7" y="115.4">UIF_PB1</text>
<text x="209.5" y="115.4">UIF_PB1</text>
<text x="84.4" y="121.9">CTRLMCU_I2C_SDA</text>
<text x="84.5" y="120.3">CTRLMCU_I2C_SCL</text>
<text x="86.7" y="123.5">BC_I2C_EXP_EN</text>
<text x="131.5" y="121.9">CTRLMCU_I2C_SDA</text>
<text x="131.5" y="123.5">BC_I2C_EXP_EN</text>
<text x="131.5" y="120.3">CTRLMCU_I2C_SCL</text>
<text x="149.6" y="121.9">BC_I2C_SDA</text>
<text x="149.8" y="120.3">BC_I2C_SCL</text>
<text x="209.5" y="120.3">BC_I2C_SCL</text>
<text x="209.5" y="121.9">BC_I2C_SDA</text>
<text x="85.6" y="131.6">LED_DEBUG_OUT</text>
<text x="87" y="130">LED_STATUS_G</text>
<text x="87.1" y="128.4">LED_STATUS_R</text>
<text x="131.5" y="128.4">LED_STATUS_R</text>
<text x="131.5" y="130">LED_STATUS_G</text>
<text x="131.5" y="131.6">LED_DEBUG_OUT</text>
<text x="209.5" y="131.6">BC_DISP_MOSI</text>
<text x="209.5" y="128.4">BC_DISP_PWR_EN</text>
<text x="83.7" y="136.5">BOOTLOADER_HALT</text>
<text x="90.8" y="133.3">LED_JLINK</text>
<text x="131.5" y="133.3">LED_JLINK</text>
<text x="131.5" y="136.5">BOOTLOADER_HALT</text>
<text x="209.5" y="136.5">BC_DISP_COM</text>
<text x="209.5" y="133.3">BC_DISP_SCLK</text>
<text x="209.5" y="134.9">BC_DISP_CS</text>
<text x="209.5" y="139.7">BC_DISP_AVAILABLE</text>
<text x="89.9" y="146.3">BC_IO[13..0]</text>
</g>
<g font-size="1.4" fill="#004040">
<text x="58.1" y="25.7">Board Controller</text>
<text x="129.6" y="28.9">Advanced Energy Monitor</text>
<text x="129.6" y="50">Debug Interface</text>
<text x="207.6" y="63.1">Target MCU &amp; Peripherals</text>
<text x="129.6" y="102.1">Miscellaneous</text>
</g>
<g font-size="1.4" fill="#f00">
<text x="103.9" y="31.2">AEM_VMCU_ENABLE</text>
<text x="104.1" y="32.7">AEM_CTRL[3..0]</text>
<text x="173.8" y="31.2">AEM_VMCU_OUT</text>
<text x="103.9" y="36.1">AEM_SENSE_CURRENT_RANGE1</text>
<text x="103.9" y="37.8">AEM_SENSE_CURRENT_RANGE2</text>
<text x="103.9" y="39.4">AEM_SENSE_VOLTAGE</text>
<text x="103.9" y="52.4">DEBUG_#TRST_OUT</text>
<text x="103.9" y="54">DEBUG_TDI_OUT</text>
<text x="103.9" y="55.6">DEBUG_TCK_SWCLK_OUT</text>
<text x="103.9" y="58.9">DEBUG_#TRST_IN</text>
<text x="103.9" y="60.5">DEBUG_TDI_IN</text>
<text x="103.9" y="62.1">DEBUG_TMS_SWDIO_IN</text>
<text x="103.9" y="63.8">DEBUG_TCK_SWCLK_IN</text>
<text x="103.9" y="65.4">DEBUG_TDO_SWO_IN</text>
<text x="103.9" y="67">DEBUG_#RESET_IN</text>
<text x="103.9" y="70.3">DEBUG_BUF_#OE</text>
<text x="178.7" y="68.6">AEM_H_TDO_SWO</text>
<text x="103.9" y="73.5">DEBUG_TMS_SWDIO_#OE</text>
<text x="103.9" y="75.1">DEBUG_TMS_SWDIO_OUT</text>
<text x="178.7" y="73.5">MCUDBG_TMS_SWDIO</text>
<text x="178.7" y="75.1">MCUDBG_TCK_SWCLK</text>
<text x="178.7" y="76.7">MCUDBG_TDO_SWO</text>
<text x="103.9" y="78.4">DEBUG_DH_SW_ENABLE</text>
<text x="103.9" y="80">DEBUG_MCU_SW_ENABLE</text>
<text x="103.9" y="83.3">DEBUG_#RESET</text>
<text x="178.7" y="78.4">MCUDBG_#RESET</text>
<text x="103.9" y="86.5">DEBUG_MCU_ISOLATE_#EN</text>
<text x="103.9" y="89.7">DEBUG_EXT_VDD_TARGET</text>
<text x="103.9" y="91.4">DEBUG_EXT_CABLE_ATTACH</text>
<text x="108.8" y="106">BC_UART_TX</text>
<text x="108.8" y="107.7">BC_UART_RX</text>
<text x="177.1" y="106">EFM_BC_TX</text>
<text x="177.1" y="107.7">EFM_BC_RX</text>
<text x="108.8" y="112.5">BC_UIF_PB0</text>
<text x="177.1" y="109.3">EFM_BC_EN</text>
<text x="177.1" y="112.5">UIF_PB0</text>
<text x="108.8" y="114.1">BC_UIF_PB1</text>
<text x="108.8" y="115.8">BC_UIF_PB_CON</text>
<text x="108.8" y="119">CTRLMCU_I2C_SCL</text>
<text x="177.1" y="114.1">UIF_PB1</text>
<text x="177.1" y="119">BC_I2C_SCL</text>
<text x="108.8" y="120.6">CTRLMCU_I2C_SDA</text>
<text x="108.8" y="122.3">BC_I2C_EXP_EN</text>
<text x="177.1" y="120.6">BC_I2C_SDA</text>
<text x="108.8" y="127.2">LED_STATUS_R</text>
<text x="108.8" y="128.8">LED_STATUS_G</text>
<text x="108.8" y="130.4">LED_DEBUG_OUT</text>
<text x="199.8" y="127.2">BC_IO10</text>
<text x="199.8" y="130.4">BC_IO0</text>
<text x="108.8" y="132">LED_JLINK</text>
<text x="108.8" y="135.3">BOOTLOADER_HALT</text>
<text x="199.8" y="132">BC_IO2</text>
<text x="199.8" y="133.6">BC_IO3</text>
<text x="199.8" y="135.3">BC_IO4</text>
<text x="199.8" y="138.5">BC_IO9</text>
<text x="141.5" y="144.9">BC_IO[13..0]</text>
</g>
<g font-size="1.4" fill="#000080">
<text x="129.6" y="45.5">AEM</text>
<text x="129.6" y="97.5">DBG</text>
<text x="129.6" y="141.4">Starter Kit Common</text>
<text x="207.6" y="144.7">Target MCU Interface</text>
<text x="58.1" y="151.2">BOARD CONTROLLER</text>
</g>
<g font-size="1.4">
<text x="185.8" y="186">Designed:</text>
<text x="202.1" y="186">Approved:</text>
<text x="185.7" y="190.7">Size</text>
<text x="190.5" y="190.7">BOM Doc No:</text>
<text x="276.1" y="189.2">Revision</text>
<text x="185.8" y="195.1">Design Created Date:</text>
<text x="187" y="197">Wednesday, December 03, 2008</text>
<text x="217.4" y="194.9">Sheet Created Date</text>
<text x="218.7" y="196.7">Wednesday, June 19, 2013</text>
<text x="246" y="194.9">Sheet Modified Date</text>
<text x="247.1" y="196.8">Friday, March 13, 2015</text>
<text x="276.1" y="194.7">Sheet</text>
<text x="277.2" y="196.5">2</text>
<text x="280.5" y="196.5">of</text>
<text x="283.2" y="196.5">10</text>
</g>
</svg>
